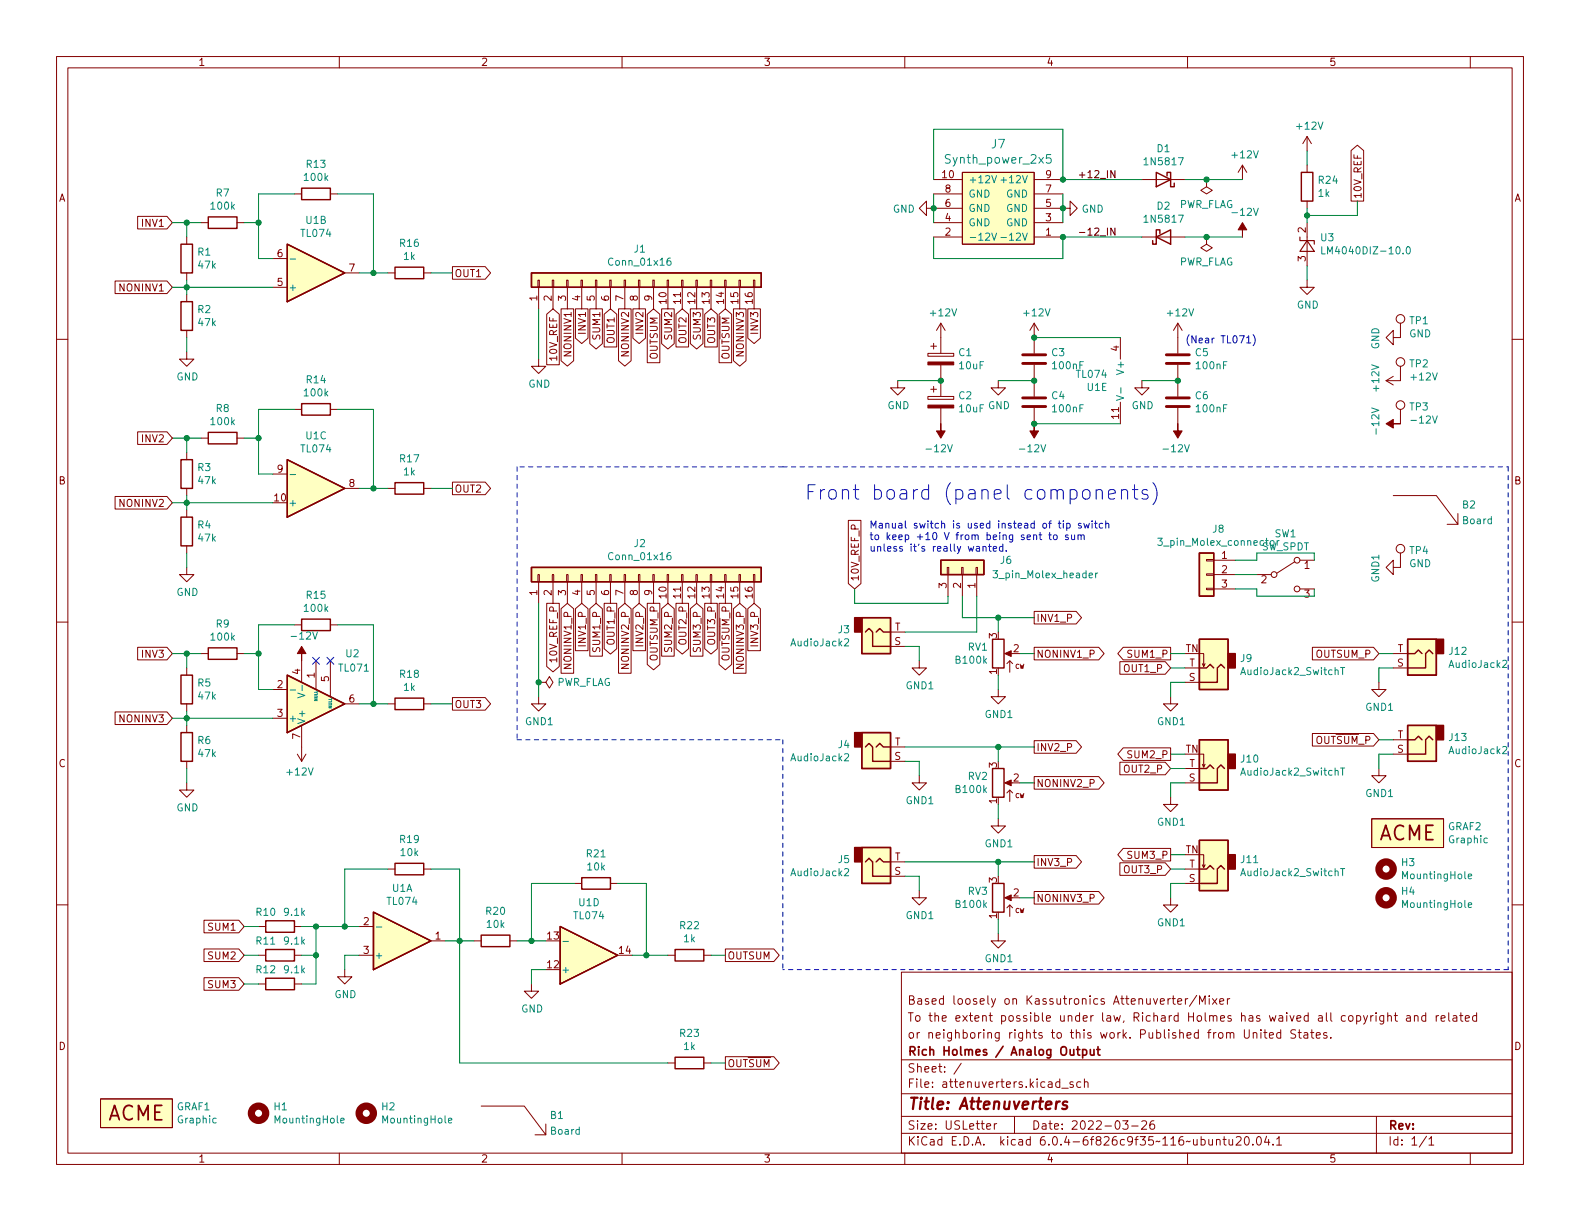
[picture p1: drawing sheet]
<svg xmlns="http://www.w3.org/2000/svg" width="279mm" height="216mm" viewBox="0 0 279 216" stroke-linecap="round" stroke-linejoin="round" font-family="sans-serif">
<g fill="none" stroke="#840000" stroke-width=".18">
<path d="M10 10h259.4v195.9h-259.4zM12 12h255.4v191.9h-255.4zM60 10v2M110 10v2M160 10v2M210 10v2M260 10v2M24.3 38.3h5.2l1 1.1-1 1.1h-5.2zM35.6 39.4h1.2M41.9 39.4h1.3M52.1 34.3h1.2M58.4 34.3h1.3"/>
<path d="M163.8 36.8v-1.2l-1.2 1.2 1.2 1.3v-1.3h6.4M165.1 39.4h5.1M165.1 31.8h5.1M165.1 34.3h5.1M170.2 30.5h12.7v12.7h-12.7zM182.9 36.8h6.3v1.3l1.3-1.3-1.3-1.2v1.2M182.9 39.4h5.1M182.9 31.8h5.1M182.9 34.3h5.1M201.9 31.8h7.6M213.4 31.8v1.2l-1.1 .7 1.1 .6 1-.6-1-.7M213.4 31.8h.1"/>
<path d="M219.7 29.2l-.8 1.3M219.7 29.2v2.6M219.7 29.2l.8 1.3M231.1 39.4v7.6M231.1 24.1l-.7 1.3M231.1 24.1v2.6M231.1 29.2v1.3M231.1 35.6v1.2M231.1 24.1l.8 1.3M238.9 26.6l1.1-.9 1.1 .9v9h-2.2zM10 60h2M20.3 49.7h9.2l1 1.1-1 1.1h-9.2z"/>
<path d="M33 41.9v1.3M33 48.3v1.2M33 52.1v1.2M33 58.4v1.3M48.3 50.8h2.5M48.3 45.7h2.5M61 48.3h2.5M68.6 48.3h1.2M74.9 48.3h1.3M80 47.1h5.8l1 1.2-1 1.1h-5.8zM95.1 49.5h.3v1.3h-.3zM95.2 50.8v3.8"/>
<path d="M96.7 55.6l1.1-1 1.1 1v8.9h-2.2zM97.7 49.5h.2v1.3h-.2zM97.8 50.8v3.8M99.2 54.6h2.2v9.2l-1.1 .9-1.1-.9zM100.2 49.5h.3v1.3h-.3zM100.3 50.8v3.8M101.8 54.6h2.2v5.2l-1.1 .9-1.1-.9zM102.7 49.5h.3v1.3h-.3zM102.9 50.8v3.8M104.3 54.6h2.2v6.2l-1.1 .9-1.1-.9zM105.3 49.5h.2v1.3h-.2zM105.4 50.8v3.8"/>
<path d="M106.8 55.6l1.1-1 1.2 1v5.8h-2.3zM107.8 49.5h.3v1.3h-.3zM107.9 50.8v3.8M109.4 54.6h2.2v9.2l-1.1 .9-1.1-.9zM110.4 49.5h.2v1.3h-.2zM110.5 50.8v3.8M111.9 54.6h2.2v5.2l-1.1 .9-1.1-.9zM112.9 49.5h.3v1.3h-.3zM113 50.8v3.8M114.5 55.6l1.1-1 1.1 1v8.5h-2.2zM115.4 49.5h.3v1.3h-.3zM115.6 50.8v3.8"/>
<path d="M117 54.6h2.2v6.2l-1.1 .9-1.1-.9zM118 49.5h.2v1.3h-.2zM118.1 50.8v3.8M119.5 55.6l1.1-1 1.2 1v5.8h-2.3zM120.5 49.5h.3v1.3h-.3zM120.6 50.8v3.8M122.1 54.6h2.2v6.2l-1.1 .9-1.1-.9zM123.1 49.5h.2v1.3h-.2zM123.2 50.8v3.8M124.6 55.6l1.1-1 1.1 1v5.8h-2.2zM125.6 49.5h.3v1.3h-.3zM125.7 50.8v3.8"/>
<path d="M127.2 55.6l1.1-1 1.1 1v8.5h-2.2zM128.1 49.5h.3v1.3h-.3zM128.3 50.8v3.8M129.7 54.6h2.2v9.2l-1.1 .9-1.1-.9zM130.7 49.5h.2v1.3h-.2zM130.8 50.8v3.8M132.2 54.6h2.3v5.2l-1.2 .9-1.1-.9zM133.2 49.5h.3v1.3h-.3zM133.3 50.8v3.8M165.1 41.9h5.1M166.4 57.2v5.3M166.4 57.2l-.8 1.2"/>
<path d="M166.4 57.2l.7 1.2M182.9 57.2v5.3M182.9 57.2l-.8 1.2M182.9 57.2l.7 1.2M182.9 41.9h5.1M198.1 59.7v3.8M201.9 41.9h7.6M208.3 57.2v5.3M208.3 57.2l-.8 1.2M208.3 57.2l.7 1.2M213.4 41.9v1.3l-1.1 .6 1.1 .7 1-.7-1-.6M213.4 41.9h.1"/>
<path d="M231.1 49.5v1.3h1.3l-1.3 1.3-1.2-1.3h1.2M247.6 57.2v2.5h-1.2v1.3l-1.3-1.3 1.3-1.3v1.3M267.4 60h2M24.3 76.4h5.2l1 1.1-1 1.1h-5.2zM33 62.2v1.3h1.3l-1.3 1.3-1.3-1.3h1.3M35.6 77.5h1.2M41.9 77.5h1.3M52.1 72.4h1.2M58.4 72.4h1.3M95.2 63.5v1.3h1.3l-1.3 1.2-1.2-1.2h1.2M158.7 67.3v1.3h1.3l-1.3 1.3-1.2-1.3h1.2M164.1 70.1h4.6v.5h-4.6z"/>
<path d="M164.1 62.5h4.6v.5h-4.6zM164.6 68.8h1M164.6 61.2h1M165.1 60.7v1M165.1 68.3v1M166.4 64.5v5.6M166.4 72.1v2.8M176.5 67.3v1.3h1.3l-1.3 1.3-1.2-1.3h1.2M182.9 64.5v5.6M182.9 72.1v2.8M198.1 71.1v3.8M201.9 67.3v1.3h1.3l-1.3 1.3-1.2-1.3h1.2"/>
<path d="M208.3 64.5v5.6M208.3 72.1v2.8M245.1 67.3l1.3 .8M246.4 66.5l-1.3 .8M247.6 64.8v2.5h-2.5M247.6 72.4v2.5M20.3 87.8h9.2l1 1.1-1 1.1h-9.2zM33 80v1.3M33 86.4v1.2M33 90.2v1.2M33 96.5v1.3M48.3 83.8h2.5"/>
<path d="M61 86.4h2.5M68.6 86.4h1.2M74.9 86.4h1.3M80 85.2h5.8l1 1.2-1 1.1h-5.8zM150 92h2.2v11.2l-1.1 .9-1.1-.9zM213.4 98.9h1.2v.3h-1.2zM214.6 99.1h3.8M229 99.3l-3.2 2M229.9 99.1h2.5M246.4 87.6h7.6l3.8 5.1v-1.9M247.6 97.8v2.5h-1.2v1.3l-1.3-1.3 1.3-1.2v1.2M255.9 92.7h1.9"/>
<path d="M10 110h2M24.3 114.5h5.2l1 1.1-1 1.1h-5.2zM33 100.3v1.3h1.3l-1.3 1.3-1.3-1.3h1.3M33 118.1v1.3M35.6 115.6h1.2M41.9 115.6h1.3M52.1 110.5h1.2M53.3 116.8v3.9M55.9 116.8v5.1M58.4 110.5h1.3M58.4 116.8v6.4M95.1 101.6h.3v1.3h-.3z"/>
<path d="M95.2 102.9v3.8M96.7 106.7h2.2v11.2l-1.1 .9-1.1-.9zM97.7 101.6h.2v1.3h-.2zM97.8 102.9v3.8M99.2 107.6l1.1-.9 1.1 .9v11.4h-2.2zM100.2 101.6h.3v1.3h-.3zM100.3 102.9v3.8M101.8 107.6l1.1-.9 1.1 .9v7.5h-2.2zM102.7 101.6h.3v1.3h-.3zM102.9 102.9v3.8M104.3 107.6l1.1-.9 1.1 .9v8.4h-2.2zM105.3 101.6h.2v1.3h-.2z"/>
<path d="M105.4 102.9v3.8M106.8 106.7h2.3v8l-1.2 1-1.1-1zM107.8 101.6h.3v1.3h-.3zM107.9 102.9v3.8M109.4 107.6l1.1-.9 1.1 .9v11.4h-2.2zM110.4 101.6h.2v1.3h-.2zM110.5 102.9v3.8M111.9 107.6l1.1-.9 1.1 .9v7.5h-2.2zM112.9 101.6h.3v1.3h-.3zM113 102.9v3.8M114.5 106.7h2.2v10.8l-1.1 .9-1.1-.9zM115.4 101.6h.3v1.3h-.3z"/>
<path d="M115.6 102.9v3.8M117 107.6l1.1-.9 1.1 .9v8.4h-2.2zM118 101.6h.2v1.3h-.2zM118.1 102.9v3.8M119.5 106.7h2.3v8l-1.2 1-1.1-1zM120.5 101.6h.3v1.3h-.3zM120.6 102.9v3.8M122.1 107.6l1.1-.9 1.1 .9v8.4h-2.2zM123.1 101.6h.2v1.3h-.2zM123.2 102.9v3.8M124.6 106.7h2.2v8l-1.1 1-1.1-1zM125.6 101.6h.3v1.3h-.3z"/>
<path d="M125.7 102.9v3.8M127.2 106.7h2.2v10.8l-1.1 .9-1.1-.9zM128.1 101.6h.3v1.3h-.3zM128.3 102.9v3.8M129.7 107.6l1.1-.9 1.1 .9v11.4h-2.2zM130.7 101.6h.2v1.3h-.2zM130.8 102.9v3.8M132.2 107.6l1.1-.9 1.2 .9v7.5h-2.3zM133.2 101.6h.3v1.3h-.3zM133.3 102.9v3.8M157.5 114.3h2.5M157.5 111.8h2.5"/>
<path d="M162.6 116.8v1.3h1.2l-1.2 1.3-1.3-1.3h1.3M167.5 100.3h.3v1.3h-.3zM167.6 101.6v3.8M170.1 100.3h.2v1.3h-.2zM170.2 101.6v3.8M172.6 100.3h.2v1.3h-.2zM172.7 101.6v3.8M178.1 117.3l.5-.5 .5 .5M178.1 115.6h1M178.6 116.8v2.1M182.9 108.1h7.4l1 1.1-1 1.1h-7.4zM182.9 114.5h11.4l.9 1.1-.9 1.1h-11.4z"/>
<path d="M198 117h8.1l.9 1.1-.9 1.1h-8.1zM198.6 114.5h8.4v2.2h-8.4l-.9-1.1zM209.5 118.1h2.6M212.1 115.6h.8v2.3l.2-.6M212.6 117.3l.3 .6M213.4 104h1.2v.3h-1.2zM213.4 101.5h1.2v.2h-1.2zM214.6 101.6h3.8M214.6 104.1h3.8M222.2 101.6h2.6M229.9 104.1h2.5M232.1 114.5h10.8l.9 1.1-.9 1.1h-10.8z"/>
<path d="M246.4 115.6h2.5M246.4 118.1h2.5M267.4 110h2M20.3 125.9h9.2l1 1.1-1 1.1h-9.2zM33 138.4v1.3h1.3l-1.3 1.3-1.3-1.3h1.3M33 124.5v1.2M33 128.3v1.2M33 134.6v1.3M48.3 121.9h2.5M48.3 127h2.5M52.6 133.4l.7 1.2M53.3 128.3v6.3"/>
<path d="M54.1 133.4l-.8 1.2M61 124.5h2.5M68.6 124.5h1.2M74.9 124.5h1.3M80 123.3h5.8l1 1.2-1 1.1h-5.8zM95.2 123.2v1.3h1.3l-1.3 1.2-1.2-1.2h1.2M95.2 120.7h1.3l.7-1.1 .6 1.1-.6 1-.7-1M95.2 120.7h.1M157.5 134.6h2.5M157.5 132.1h2.5M162.6 137.2v1.2h1.2l-1.2 1.3-1.3-1.3h1.3M176.5 121.9v1.3h1.3l-1.3 1.3-1.2-1.3h1.2"/>
<path d="M178.1 138.4h1M178.6 139.7v2M182.9 137.3h11.4l.9 1.1-.9 1.1h-11.4zM182.9 131h7.4l1 1.1-1 1.1h-7.4zM198 134.8h8.1l.9 1.1-.9 1.1h-8.1zM198.6 132.2h8.4v2.3h-8.4l-.9-1.1zM207 123.2v1.3h1.3l-1.3 1.2-1.3-1.2h1.3M209.5 120.7h2.6M209.5 138.4h2.6M209.5 135.9h2.6M212.1 133.4h.8v2.2l.2-.5M212.6 135.1l.3 .5"/>
<path d="M232.1 129.7h10.8l.9 1.1-.9 1.1h-10.8zM243.8 120.7v1.2h1.3l-1.3 1.3-1.2-1.3h1.2M243.8 135.9v1.3h1.3l-1.3 1.2-1.2-1.2h1.2M246.4 133.4h2.5M246.4 130.8h2.5M10 160h2M68.6 153.7h1.2M74.9 153.7h1.3M101.6 156.2h1.3M107.9 156.2h1.3M157.5 154.9h2.5M157.5 152.4h2.5"/>
<path d="M162.6 157.5v1.3h1.2l-1.2 1.2-1.3-1.2h1.3M176.5 144.8v1.3h1.3l-1.3 1.2-1.2-1.2h1.2M178.1 140.2l.5-.5 .5 .5M178.1 158.8h1M182.9 151.3h7.4l1 1.1-1 1.1h-7.4zM182.9 157.6h11.4l.9 1.2-.9 1.1h-11.4zM198 152.6h8.1l.9 1.1-.9 1.1h-8.1zM198.6 150h8.4v2.2h-8.4l-.9-1.1zM207 158.8v1.2h1.3l-1.3 1.3-1.3-1.3h1.3M207 141v1.2h1.3l-1.3 1.3-1.3-1.3h1.3M209.5 156.2h2.6M209.5 153.7h2.6"/>
<path d="M212.1 151.1h.8v2.3l.2-.5M212.6 152.9l.3 .5M242.6 144.8h12.7v5.1h-12.7zM267.4 160h2M36.1 172.9h6.1l1 1.1-1 1.1h-6.1zM36.1 167.8h6.1l1 1.1-1 1.1h-6.1zM36.1 162.7h6.1l1 1.1-1 1.1h-6.1zM45.7 163.8h1.3M45.7 168.9h1.3M45.7 174h1.3M52.1 163.8h1.2M52.1 168.9h1.2"/>
<path d="M52.1 174h1.2M61 171.5v1.2h1.2l-1.2 1.3-1.3-1.3h1.3M63.5 163.8h2.5M63.5 168.9h2.5M76.2 166.4h2.5M83.8 166.4h1.3M90.2 166.4h1.2M94 174v1.3h1.2l-1.2 1.2-1.3-1.2h1.3M118.1 168.9h1.3M124.5 168.9h1.2M128.3 167.8h8.5l1 1.1-1 1.1h-8.5zM159.4 171.9h108v32h-108z"/>
<path d="M176.5 165.1v1.3h1.3l-1.3 1.2-1.2-1.2h1.2M178.1 160.5l.5-.5 .5 .5M178.6 160v2.1M207.3 176.6h.5M207.5 176.1v1.3l.3 .2M208.3 177.1l.7-.2-.1-.3h-.4l-.2 .2v.7h.6M209.6 176.6v1M210 176.6h-.2l-.2 .3M211.6 176l-1.3 1.9M212.1 177.6v-1.5l.5 1.1 .5-1.1v1.5M213.8 176.1v.1M213.8 176.6v1"/>
<path d="M214.4 176.6l.8 1M215.2 176.6l-.8 1M215.7 177.1l.7-.2-.1-.3h-.4l-.2 .2 .1 .7h.5M217 176.6v1M217.5 176.6h-.3l-.2 .3M241.1 179.6l.4 1M241.8 179.6l-.5 1.3-.2 .2M242.4 179.6v1M242.8 179.6h-.3l-.1 .3M243.3 179.1v.1M243.3 179.6v1M244.7 179.6v1.2l-.3 .3-.4-.1"/>
<path d="M244.7 179.6h-.4l-.3 .3v.4l.1 .2h.6M245.4 179.7l.2-.1h.4v1M245.4 179.1v1.5M246.5 179.6h.6M246.8 179.1v1.3l.3 .2M248.8 179.6h.5l.1 1M249.4 179.9l-.5 .1a.29 .29 0 0 0-.2 .3 .29 .29 0 0 0 .2 .3l.5-.1M250.1 179.7l.2-.1h.4l.1 1M250.1 179.6v1M252.1 179.6h-.4l-.3 .3v.4l.1 .2h.6M252.1 179.1v1.5M254 179.6v1"/>
<path d="M254.4 179.6h-.3l-.1 .3M256.2 179.1v1.3l.2 .2M257 179.6h.5l.1 1M257.6 179.9l-.5 .1a.29 .29 0 0 0-.2 .3 .29 .29 0 0 0 .2 .3l.5-.1M258.1 179.6h.6M258.3 179.1v1.3l.4 .2M261.1 179.6h-.4l-.3 .3v.4l.1 .2h.6M261.1 179.1v1.5M17.8 194.3h12.7v5.1h-12.7zM85.1 195.6h7.6l3.8 5.1v-1.9M118.1 188h1.3M124.5 188h1.2"/>
<path d="M128.3 186.8h8.5l1 1.2-1 1.1h-8.5zM159.4 197.4h108M159.4 193.4h108M159.4 187.4h108M170 188l-1.3 1.9M174.5 199.2l.7-.2-.1-.3h-.4l-.2 .2v.7h.6M175.8 198.7v1M176.3 198.7h-.3l-.2 .3M179.4 197.4v3M187.8 192.4h1.1M189.8 191.4l-.4-.1-.2 .2 .1 .2 .5 .2v.3h-.6M191.1 191.4l-.4-.1-.3 .3v.4l.1 .2h.6"/>
<path d="M191.8 191.4l.2-.1 .3 .1 .1 .9M191.8 190.8v1.5M198.5 198.2h1l-.5 .5 .4 .2v.6l-.2 .2h-.4l-.3-.2M200.1 199.1h1.2M201.9 198.3l.6-.1 .2 .1 .1 .3-1 1.1h1M204 198.2a.59 .59 0 0 0-.7 .6v.6l.2 .2 .4 .1 .2-.2 .1-.5-.2-.2-.4-.1-.3 .3M220 182.1v1.2l.3 .3 .5-.1 .1-.2v-1.2M221.6 182.7l.2-.1h.4l.1 1M221.6 182.6v1M223 182.1v.1M223 182.6v1M223.5 182.6h.5"/>
<path d="M223.7 182.1v1.3l.3 .2M224.5 183.1l.7-.2-.1-.3h-.4l-.2 .2v.7h.6M226.5 182.6h-.5l-.2 .3v.4l.1 .2h.6M226.5 182.1v1.5M229.1 182.2l-.6-.1-.2 .3 .1 .3 .6 .3v.4l-.2 .2-.5-.1M229.5 182.6h.6M229.8 182.1v1.3l.3 .2M230.6 182.6h.6l.1 1M231.3 182.9l-.5 .1a.29 .29 0 0 0-.3 .3 .29 .29 0 0 0 .3 .3l.5-.1M231.8 182.6h.5M232 182.1v1.3l.3 .2M232.8 183.1l.7-.2-.1-.3h-.4l-.2 .2v.7h.6"/>
<path d="M234.6 182.6h-.3l-.3 .2 .1 .2 .5 .2v.3h-.6M235.3 183.4v.2M243.4 197.4v6.5M254.8 180.1l.7-.2v-.3h-.5l-.2 .2 .1 .7h.6M259.1 180.1l.7-.2v-.3h-.5l-.2 .2 .1 .7h.6M60 203.9v2M94.6 200.7h1.9M110 203.9v2M159.4 200.4h108M160 203.9v2M210 203.9v2M215.1 201.6l.2-.1h.4l.1 1"/>
<path d="M215.1 201.5v1M216.3 201.5h.5M216.5 201v1.3l.3 .2M217.3 201.5l.1 .9 .4 .1 .2-.2M218 201.5v1M218.6 201.1l.6-.1 .2 .1 .1 .3-1 1.1h1M220.2 201.1l.2-.1a.81 .81 0 0 1 .6 .6 .81 .81 0 0 1-.3 .8l-.2 .1a.81 .81 0 0 1-.3-1.4zM221.5 202.3v.2M222.4 201h.1a.81 .81 0 0 1 .6 .6 .81 .81 0 0 1-.3 .8l-.1 .1a.81 .81 0 0 1-.6-.6 .81 .81 0 0 1 .3-.9zM224 200.9l-.4 1.1h.9M224.3 201.5v1M225.1 202.3v.2"/>
<path d="M225.8 201.4l.4-.4v1.5M225.8 202.5h.8M252.3 200.9l-1.3 1.9M252.7 201.4l.4-.4v1.5M252.7 202.5h.8M260 203.9v2"/>
<circle cx="247.6" cy="56.4" r=".76"/>
<circle cx="247.6" cy="64" r=".76"/>
<circle cx="247.6" cy="71.6" r=".76"/>
<circle cx="229.4" cy="99.1" r=".51"/>
<circle cx="247.6" cy="97" r=".76"/>
<circle cx="225.3" cy="101.6" r=".51"/>
<circle cx="229.4" cy="104.1" r=".51"/>
</g>
<path d="M187.4 194.8l-.4 .1-.2 .3M188.7 194.9a.49 .49 0 0 0-.8 .3l.1 .1 .5 .1 .2 .3-.1 .3-.2 .1-.6-.1" fill="none" stroke="#840000" stroke-width=".4"/>
<path d="M190.4 185.6h.6M190.6 185.1v1.3l.4 .2M191.5 185.7l.4-.1 .3 .3v.4l-.2 .2h-.5M191.5 185.6v1.5M192.8 185.6l.1 .9 .3 .1 .3-.2M193.5 185.6v1M194 185.6h.5M194.2 185.1v1.3l.3 .2" fill="none" stroke="#840000" stroke-width=".3"/>
<g fill="#ffffc2" stroke="#ffffc2" stroke-width=".18">
<path d="M66 161.3l10.2 5.1-10.2 5.1z"/>
<path d="M17.8 194.3h12.7v5.1h-12.7z"/>
<path d="M248.9 128.3h5.1v6.3h-5.1z"/>
<path d="M166.4 99.1h7.6v2.5h-7.6z"/>
<path d="M212.1 148.6h5.1v8.9h-5.1z"/>
<path d="M50.8 43.2l10.2 5.1-10.2 5z"/>
<path d="M212.1 113h5.1v8.9h-5.1z"/>
<path d="M242.6 144.8h12.7v5.1h-12.7z"/>
<path d="M212.1 130.8h5.1v8.9h-5.1z"/>
<path d="M248.9 113h5.1v6.4h-5.1z"/>
<path d="M152.4 109.2h5.1v6.4h-5.1z"/>
<path d="M152.4 129.5h5.1v6.4h-5.1z"/>
<path d="M50.8 119.4l10.2 5.1-10.2 5z"/>
<path d="M212.1 97.8h2.5v7.6h-2.5z"/>
<path d="M94 100.3h40.6v2.6h-40.6z"/>
<path d="M50.8 81.3l10.2 5.1-10.2 5z"/>
<path d="M94 48.3h40.6v2.5h-40.6z"/>
<path d="M170.2 30.5h12.7v12.7h-12.7z"/>
<path d="M99.1 163.8l10.1 5.1-10.1 5.1z"/>
<path d="M152.4 149.9h5.1v6.3h-5.1z"/>
</g>
<g fill="none" stroke="#840000" stroke-width=".25">
<path d="M36.8 38.4h5.1v2h-5.1zM53.3 33.3h5.1v2h-5.1zM204.5 30.5l2.5 1.3-2.5 1.2zM206.4 31.1v-.6h.6v2.5h.6v-.6M230.1 30.5h2.1v5.1h-2.1zM32 43.2h2v5.1h-2zM32 53.3h2v5.1h-2zM50.8 43.2l10.2 5.1-10.2 5zM69.8 47.2h5.1v2.1h-5.1zM94 48.3h40.6v2.5h-40.6zM204.5 41.9l2.5-1.3v2.6zM205.1 41.3v-.7h-.6v2.6h-.7v-.7"/>
<path d="M36.8 76.5h5.1v2h-5.1zM53.3 71.4h5.1v2h-5.1zM32 91.4h2v5.1h-2zM32 81.3h2v5.1h-2zM50.8 81.3l10.2 5.1-10.2 5zM69.8 85.3h5.1v2.1h-5.1zM166.4 99.1h7.6v2.5h-7.6zM212.1 97.8h2.5v7.6h-2.5zM32 119.4h2v5.1h-2zM36.8 114.6h5.1v2h-5.1zM50.8 119.4l10.2 5.1-10.2 5zM53.3 109.5h5.1v2h-5.1z"/>
<path d="M94 100.3h40.6v2.6h-40.6zM152.4 109.2h5.1v6.4h-5.1zM153 111.8l.7-.7 .6 .7v2.5h3.2M154.9 111.8l.7-.7 .6 .7h1.3M175.5 113h2v5.1h-2zM212.1 113h5.1v8.9h-5.1zM212.1 118.1h1.3l.6-.6 .6 .6M216.5 118.1l-.6-.6-.6 .6v2.6h-3.2M248.9 113h5.1v6.4h-5.1zM248.9 115.6h1.3l.6-.7 .7 .7M253.4 115.6l-.7-.7-.6 .7v2.5h-3.2M32 129.5h2v5.1h-2z"/>
<path d="M69.8 123.4h5.1v2.1h-5.1zM152.4 129.5h5.1v6.4h-5.1zM153 132.1l.7-.7 .6 .7v2.5h3.2M154.9 132.1l.7-.7 .6 .7h1.3M175.5 135.9h2v5.1h-2zM212.1 130.8h5.1v8.9h-5.1zM212.1 135.9h1.3l.6-.6 .6 .6M216.5 135.9l-.6-.6-.6 .6v2.5h-3.2M248.9 128.3h5.1v6.3h-5.1zM248.9 130.8h1.3l.6-.6 .7 .6M253.4 130.8l-.7-.6-.6 .6v2.6h-3.2M69.8 152.7h5.1v2h-5.1z"/>
<path d="M102.9 155.2h5v2h-5zM152.4 149.9h5.1v6.3h-5.1zM153 152.4l.7-.6 .6 .6v2.5h3.2M154.9 152.4l.7-.6 .6 .6h1.3M175.5 156.2h2v5.1h-2zM212.1 148.6h5.1v8.9h-5.1zM212.1 153.7h1.3l.6-.7 .6 .7M216.5 153.7l-.6-.7-.6 .7v2.5h-3.2M47 167.9h5.1v2h-5.1zM47 162.8h5.1v2h-5.1zM47 173h5.1v2h-5.1zM66 161.3l10.2 5.1-10.2 5.1z"/>
<path d="M85.1 165.4h5.1v2h-5.1zM99.1 163.8l10.1 5.1-10.1 5.1zM119.4 167.9h5.1v2h-5.1zM119.4 186.9h5.1v2.1h-5.1z"/>
</g>
<g fill="none" stroke="#008484" stroke-width=".18">
<path d="M175.4 31.1l.4 1.2 .4-1.2M177 31.8h1M185.8 27.3h-.7l-.1 .8 .2-.2 .5 .1 .2 .2-.1 .5-.2 .2-.6-.2M51.3 45.8h1M118.5 45.6l-.3 .1a.85 .85 0 0 0 0 1.2l.4-.1 .1-.4-.3-.3h-.2l-.3 .3M175.4 41.2l.4 1.3 .4-1.3M177 42h1M233.7 43.6v1.3h.6M248.8 43.7l.2-.1a.68 .68 0 0 1 .4 .7 .68 .68 0 0 1-.4 .6l-.2-.1-.1-.4zM197.4 69.9l1.3 .5-1.3 .4M198.2 68.6v.9M51.3 83.9h1"/>
<path d="M118.5 97.7l-.3 .1a.85 .85 0 0 0 0 1.2l.4-.1 .1-.5-.3-.2h-.2l-.3 .2M204.7 95.2h.8l-.4 .4 .4 .2v.5l-.2 .1-.6-.1M149.3 113.1l.5-.2 .3 .4-.8 .9h.8M193.7 101.3v.9M194.1 101.3l-.4 .3M237.1 118h.7M237.4 118v1.3M265.7 116.9l.5-.1 .3 .3-.8 .9h.8M51.3 122h1M52.6 122.5l1.3 .5-1.3 .4M53.4 121.2v.9M149.3 133.4l.5-.1 .3 .3-.8 .9h.8"/>
<path d="M237.1 135.8h.7M237.4 135.8v1.3M265.7 132.1l.5-.1 .3 .4-.8 .9h.8M149.3 153.7l.5-.1 .3 .3-.8 1h.8M237.1 153.6h.7M237.4 153.6v1.3M259.6 155l.6-.2v-.2l-.4-.1-.2 .2 .1 .6h.5M66.5 163.9h1M99.6 166.5h.9M259.6 160l.6-.1v-.2l-.4-.1-.2 .2 .1 .6h.5M60.3 198.1l.6-.1-.1-.2-.4-.1-.1 .2v.6h.5M79.3 198.1l.6-.1-.1-.2-.3-.1-.2 .2 .1 .6h.4"/>
</g>
<g fill="#840000" stroke="#840000" stroke-width=".18">
<path d="M164.1 71.6h4.6v.5h-4.6z"/>
<path d="M166.4 74.9v1.3h.7l-.7 1.3-.8-1.3h.8z"/>
<path d="M177.7 115.6l1.1-.5v1z"/>
<path d="M182.9 74.9v1.3h.7l-.7 1.3-.8-1.3h.8z"/>
<path d="M208.3 74.9v1.3h.7l-.7 1.3-.8-1.3h.8z"/>
<path d="M219.7 39.4l.8 1.2h-.8v1.3v-1.3h-.8z"/>
<path d="M245.1 74.9l1.3-.7v.7h1.2h-1.2v.8z"/>
<path d="M53.3 114.3l.8 1.3h-.8v1.2v-1.2h-.7z"/>
<path d="M177.7 138.4l1.1-.5v1z"/>
<path d="M177.7 158.8l1.1-.6v1.1z"/>
<path d="M164.1 64h4.6v.5h-4.6z"/>
</g>
<g fill="#840000" stroke="#840000" stroke-width=".25">
<path d="M254 128.3h1.3v2.5h-1.3z"/>
<path d="M217.2 151.1h1.2v2.6h-1.2z"/>
<path d="M217.2 115.6h1.2v2.5h-1.2z"/>
<path d="M217.2 133.4h1.2v2.5h-1.2z"/>
<path d="M254 113h1.3v2.6h-1.3z"/>
<path d="M151.1 109.2h1.3v2.6h-1.3z"/>
<path d="M151.1 129.5h1.3v2.6h-1.3z"/>
<path d="M151.1 149.9h1.3v2.5h-1.3z"/>
</g>
<g fill="none" stroke="#840000" stroke-width="1.3">
<circle cx="245.1" cy="158.7" r="1.27"/>
<circle cx="245.1" cy="153.7" r="1.27"/>
<circle cx="45.7" cy="196.8" r="1.27"/>
<circle cx="64.8" cy="196.8" r="1.27"/>
</g>
<path d="M180.8 71.9h4.1M180.8 70.4h4.1M180.8 64.3h4.1M180.8 62.7h4.1M206.2 71.9h4.1M206.2 70.4h4.1M206.2 64.3h4.1M206.2 62.7h4.1" fill="none" stroke="#840000" stroke-width=".51"/>
<path d="M229.9 41.9v.6h2.5v.7M231.1 42.5l1.3 2h-2.5z" fill="none" stroke="#840000" stroke-width=".2"/>
<path d="M197.2 30.2v1.2l-.8-1.2v1.2M197.2 40.3v1.3l-.8-1.3v1.3" fill="none" stroke="#000" stroke-width=".18"/>
<g fill="none" stroke="#0000c2" stroke-width=".18">
<path d="M220.5 59.7l.3-.3v1.2M221.6 59.2a1.46 1.46 0 0 1 0 1.9M220.5 60.6h.7M173.8 96.7l.2-.1 .3 .1 .1 .8M173.8 96.6v.9M174.8 96.6h.5M175 96.2v1.1l.3 .2M175.6 97l.6-.1v-.2l-.4-.1-.2 .2 .1 .6h.5M177.3 96.7l-.3-.1-.3 .3 .1 .5h.5M177.3 96.2v1.3M177.9 97.3v.2M183.7 94.6h.5"/>
<path d="M183.9 94.2v1l.3 .2M185.4 94.6h.5M185.6 94.2v1l.3 .2M186.4 94.6h.3l.2 .2v.4l-.2 .2h-.3l-.1-.2zM187.1 92.5h.5M187.3 92.1v1.1l.3 .2M188 92.1v.1M188 92.5v.9M188.6 92.6l.4-.1 .2 .3-.1 .5h-.5M188.6 92.5v1.3M188.9 94.6h-.3l-.2 .2 .1 .1 .4 .2v.3h-.5M189.5 94.6v.8h.4l.1-.1"/>
<path d="M190 94.6v.8M190.6 94.7l.2-.1h.3l.1 .8M190.6 94.6v.8M191.2 92.6l-.3-.1-.2 .2 .1 .2 .4 .1v.3h-.5M191.2 94.8l.2-.2h.3v.8M191.7 92.5l.2 .9 .2-.6 .3 .6 .2-.9M193.1 92.1v.1M193.1 92.5v.9M193.5 92.5h.5M193.7 92.1v1.1l.3 .2M193.8 86.8a.63 .63 0 0 1 1.1 .1v1.4M193.8 86.6v1.7"/>
<path d="M195 92.6l-.4-.1-.2 .3 .1 .5h.5M195.5 92.7l.2-.2 .3 .1 .1 .8M195.5 92.1v1.3M196 87.4l1.2-.2-.1-.5-.7-.1-.4 .3v1l.1 .2 .3 .2 .7-.2M198.3 86.8a.63 .63 0 0 1 1.1 .1v1.4M198.3 86.6v1.7M200.3 86.6h.9M200.6 85.7v2.2l.1 .2 .5 .2M202.9 86.7l-.6-.1-.4 .3 .2 .4 .8 .2 .1 .3-.1 .3-.2 .2-.8-.2M203.9 85.4a2.91 2.91 0 0 1 0 3.8"/>
</g>
<path d="M91.4 82.6v48.2M138.4 82.6h-47M138.4 82.6h128.3M266.7 82.6v88.9M91.4 130.8h47M138.4 130.8v40.7M266.7 171.5h-128.3" fill="none" stroke="#0000c2" stroke-width=".18" stroke-dasharray=".8 .8"/>
<g fill="none" stroke="#008400" stroke-width=".18">
<path d="M30.5 39.4h5.1M33 39.4v2.5M43.2 39.4h2.5M52.1 34.3h-6.4v11.4h2.6M59.7 34.3h6.3v14M165.1 31.8v-8.9h22.9v8.9h13.9M165.1 34.3v5.1M188 34.3v5.1M209.5 31.8h10.2M231.1 26.7v2.5M231.1 36.8v2.6M240 35.6v2.5h-8.9"/>
<path d="M30.5 50.8h17.8M33 49.5v2.6M33 59.7v2.5M63.5 48.3h5.1M76.2 48.3h3.8M95.2 54.6v8.9M165.1 41.9v3.8h22.9v-3.8h13.9M182.9 59.7h15.2M209.5 41.9h10.2M231.1 47v2.5M30.5 77.5h5.1M33 77.5v2.5"/>
<path d="M43.2 77.5h2.5M52.1 72.4h-6.4v11.4h2.6M59.7 72.4h6.3v14M158.7 67.3h7.7M176.5 67.3h6.4M182.9 74.9h15.2M201.9 67.3h6.4M30.5 88.9h17.8M33 87.6v2.6M33 97.8v2.5M63.5 86.4h5.1M76.2 86.4h3.8"/>
<path d="M218.4 99.1h3.8v-1.3h10.2v1.3M30.5 115.6h5.1M33 115.6v2.5M43.2 115.6h2.5M52.1 110.5h-6.4v11.4h2.6M59.7 110.5h6.3v14M95.2 106.7v16.5M151.1 104.1v2.6h16.5v-1.3M160 114.3h2.6v2.5M170.2 105.4v3.8h12.7M172.7 105.4v6.4h-12.7M176.5 109.2v2.6"/>
<path d="M176.5 119.4v2.5M180.3 115.6h2.6M207 118.1h2.5M207 115.6h2.5M218.4 101.6h3.8M218.4 104.1h3.8v1.3h10.2v-1.3M243.8 115.6h2.6M246.4 118.1h-2.6v2.6M30.5 127h17.8M33 125.7v2.6M33 135.9v2.5M63.5 124.5h5.1"/>
<path d="M76.2 124.5h3.8M160 132.1h22.9M160 134.6h2.6v2.6M176.5 132.1v2.5M180.3 138.4h2.6M207 133.4h2.5M207 135.9h2.5M209.5 120.7h-2.5v2.5M209.5 138.4h-2.5v2.6M243.8 130.8h2.6M246.4 133.4h-2.6v2.5M68.6 153.7h-7.6v10.1"/>
<path d="M76.2 153.7h5.1v34.3h36.8M101.6 156.2h-7.6v10.2M109.2 156.2h5.1v12.7M160 154.9h2.6v2.6M160 152.4h22.9M176.5 142.2v2.6M176.5 152.4v2.5M180.3 158.8h2.6M207 153.7h2.5M207 151.1h2.5M209.5 156.2h-2.5v2.6M43.2 168.9h2.5"/>
<path d="M43.2 174h2.5M43.2 163.8h2.5M53.3 168.9h2.6M53.3 163.8h10.2M55.9 163.8v10.2h-2.6M63.5 168.9h-2.5v2.6M78.7 166.4h5.1M91.4 166.4h5.1M96.5 171.5h-2.5v2.5M111.8 168.9h6.3M125.7 168.9h2.6M176.5 162.6v2.5"/>
<path d="M125.7 188h2.6"/>
</g>
<path d="M55.3 116.2l1.2 1.2M56.5 116.2l-1.2 1.2M57.8 116.2l1.2 1.2M59 116.2l-1.2 1.2" fill="none" stroke="#000084" stroke-width=".18"/>
<g fill="#008400" stroke="#008400" stroke-width=".18">
<circle cx="165.1" cy="36.8" r=".46"/>
<circle cx="188" cy="31.8" r=".46"/>
<circle cx="188" cy="36.8" r=".46"/>
<circle cx="182.9" cy="59.7" r=".46"/>
<circle cx="188" cy="41.9" r=".46"/>
<circle cx="176.5" cy="109.2" r=".46"/>
<circle cx="176.5" cy="152.4" r=".46"/>
<circle cx="176.5" cy="132.1" r=".46"/>
<circle cx="166.4" cy="67.3" r=".46"/>
<circle cx="182.9" cy="67.3" r=".46"/>
<circle cx="182.9" cy="74.9" r=".46"/>
<circle cx="213.4" cy="31.8" r=".46"/>
<circle cx="231.1" cy="38.1" r=".46"/>
<circle cx="208.3" cy="67.3" r=".46"/>
<circle cx="213.4" cy="41.9" r=".46"/>
<circle cx="33" cy="127" r=".46"/>
<circle cx="33" cy="88.9" r=".46"/>
<circle cx="33" cy="115.6" r=".46"/>
<circle cx="45.7" cy="115.6" r=".46"/>
<circle cx="66" cy="124.5" r=".46"/>
<circle cx="95.2" cy="120.7" r=".46"/>
<circle cx="61" cy="163.8" r=".46"/>
<circle cx="55.9" cy="168.9" r=".46"/>
<circle cx="55.9" cy="163.8" r=".46"/>
<circle cx="94" cy="166.4" r=".46"/>
<circle cx="81.3" cy="166.4" r=".46"/>
<circle cx="33" cy="39.4" r=".46"/>
<circle cx="66" cy="48.3" r=".46"/>
<circle cx="45.7" cy="39.4" r=".46"/>
<circle cx="33" cy="50.8" r=".46"/>
<circle cx="33" cy="77.5" r=".46"/>
<circle cx="45.7" cy="77.5" r=".46"/>
<circle cx="114.3" cy="168.9" r=".46"/>
<circle cx="66" cy="86.4" r=".46"/>
</g>
<text font-size="3.5" fill="#0000c2" x="142.2" y="88.4">Front board (panel components)</text>
<g font-size="3.5" fill="#840000">
<text x="243.7" y="148.6">ACME</text>
<text x="18.9" y="198.1">ACME</text>
</g>
<text font-size="2.8" fill="#840000" x="160.4" y="196.2">Title: Attenuverters</text>
<g font-size="2.1" fill="#008484">
<text x="167.5" y="28.9">Synth_power_2x5</text>
<text x="175.3" y="26.2">J7</text>
</g>
<g font-size="2.1" fill="#840000">
<text x="160.4" y="177.6">Based loosely on Kassutronics Attenuverter/Mixer</text>
<text x="160.4" y="183.6">or neighboring rights to this work. Published from United States.</text>
<text x="160.4" y="180.6">To the extent possible under law, Richard Holmes has waived all copyright and related</text>
<text x="160.4" y="189.7">Sheet: /</text>
<text x="160.4" y="186.7">Rich Holmes / Analog Output</text>
<text x="160.4" y="192.4">File: attenuverters.kicad_sch</text>
<text x="160.4" y="202.5">KiCad E.D.A. kicad 6.0.4-6f826c9f35~116~ubuntu20.04.1</text>
<text x="160.4" y="199.7">Size: USLetter</text>
<text x="182.4" y="199.7">Date: 2022-03-26</text>
<text x="245.4" y="199.7">Rev:</text>
<text x="245.4" y="202.5">Id: 1/1</text>
</g>
<g font-size="1.8" fill="#840000">
<text x="35" y="11.6">1</text>
<text x="85" y="11.6">2</text>
<text x="135" y="11.6">3</text>
<text x="185" y="11.6">4</text>
<text x="235" y="11.6">5</text>
<text x="10.3" y="35.6">A</text>
<text x="166.7" y="31.5">10</text>
<text x="167.1" y="34">8</text>
<text x="184.9" y="34">7</text>
<text x="184.9" y="31.5">9</text>
<text x="240.8" y="35.2" transform="rotate(-90 240.8 35.2)">10V_REF</text>
<text x="267.7" y="35.6">A</text>
<text x="25.3" y="40.1">INV1</text>
<text x="167.1" y="41.7">2</text>
<text x="167.1" y="39.1">4</text>
<text x="167.1" y="36.6">6</text>
<text x="184.9" y="41.7">1</text>
<text x="184.9" y="39.1">3</text>
<text x="184.9" y="36.6">5</text>
<text x="230.9" y="41.1" transform="rotate(-90 230.9 41.1)">2</text>
<text x="49" y="45.5">6</text>
<text x="230.9" y="46.2" transform="rotate(-90 230.9 46.2)">3</text>
<text x="21.3" y="51.5">NONINV1</text>
<text x="49" y="50.5">5</text>
<text x="61.7" y="48">7</text>
<text x="80.3" y="49">OUT1</text>
<text x="95" y="53.2" transform="rotate(-90 95 53.2)">1</text>
<text x="97.5" y="53.2" transform="rotate(-90 97.5 53.2)">2</text>
<text x="100.1" y="53.2" transform="rotate(-90 100.1 53.2)">3</text>
<text x="102.6" y="53.2" transform="rotate(-90 102.6 53.2)">4</text>
<text x="105.2" y="53.2" transform="rotate(-90 105.2 53.2)">5</text>
<text x="107.7" y="53.2" transform="rotate(-90 107.7 53.2)">6</text>
<text x="110.2" y="53.2" transform="rotate(-90 110.2 53.2)">7</text>
<text x="112.8" y="53.2" transform="rotate(-90 112.8 53.2)">8</text>
<text x="115.3" y="53.2" transform="rotate(-90 115.3 53.2)">9</text>
<text x="117.9" y="53.7" transform="rotate(-90 117.9 53.7)">10</text>
<text x="120.4" y="53.7" transform="rotate(-90 120.4 53.7)">11</text>
<text x="122.9" y="53.7" transform="rotate(-90 122.9 53.7)">12</text>
<text x="125.5" y="53.7" transform="rotate(-90 125.5 53.7)">13</text>
<text x="128" y="53.7" transform="rotate(-90 128 53.7)">14</text>
<text x="130.6" y="53.7" transform="rotate(-90 130.6 53.7)">15</text>
<text x="133.1" y="53.7" transform="rotate(-90 133.1 53.7)">16</text>
<text x="103.6" y="58.9" transform="rotate(-90 103.6 58.9)">INV1</text>
<text x="106.1" y="59.8" transform="rotate(-90 106.1 59.8)">SUM1</text>
<text x="113.8" y="58.9" transform="rotate(-90 113.8 58.9)">INV2</text>
<text x="118.8" y="59.8" transform="rotate(-90 118.8 59.8)">SUM2</text>
<text x="123.9" y="59.8" transform="rotate(-90 123.9 59.8)">SUM3</text>
<text x="134.1" y="58.9" transform="rotate(-90 134.1 58.9)">INV3</text>
<text x="98.5" y="63.5" transform="rotate(-90 98.5 63.5)">10V_REF</text>
<text x="101.1" y="62.8" transform="rotate(-90 101.1 62.8)">NONINV1</text>
<text x="108.7" y="60.6" transform="rotate(-90 108.7 60.6)">OUT1</text>
<text x="111.2" y="62.8" transform="rotate(-90 111.2 62.8)">NONINV2</text>
<text x="116.3" y="63.5" transform="rotate(-90 116.3 63.5)">OUTSUM</text>
<text x="121.4" y="60.6" transform="rotate(-90 121.4 60.6)">OUT2</text>
<text x="126.5" y="60.6" transform="rotate(-90 126.5 60.6)">OUT3</text>
<text x="129" y="64.9" transform="rotate(-90 129 64.9)">OUT~{SUM}</text>
<text x="131.5" y="62.8" transform="rotate(-90 131.5 62.8)">NONINV3</text>
<text x="197.9" y="62.1" transform="rotate(-90 197.9 62.1)">4</text>
<text x="197.9" y="74" transform="rotate(-90 197.9 74)">11</text>
<text x="25.3" y="78.2">INV2</text>
<text x="49" y="83.6">9</text>
<text x="10.3" y="85.7">B</text>
<text x="21.3" y="89.6">NONINV2</text>
<text x="48.5" y="88.6">10</text>
<text x="61.7" y="86.1">8</text>
<text x="80.3" y="87.1">OUT2</text>
<text x="267.7" y="85.7">B</text>
<text x="216" y="98.8">1</text>
<text x="216" y="101.3">2</text>
<text x="230.6" y="100.6">1</text>
<text x="95" y="105.3" transform="rotate(-90 95 105.3)">1</text>
<text x="97.5" y="105.3" transform="rotate(-90 97.5 105.3)">2</text>
<text x="100.1" y="105.3" transform="rotate(-90 100.1 105.3)">3</text>
<text x="102.6" y="105.3" transform="rotate(-90 102.6 105.3)">4</text>
<text x="105.2" y="105.3" transform="rotate(-90 105.2 105.3)">5</text>
<text x="107.7" y="105.3" transform="rotate(-90 107.7 105.3)">6</text>
<text x="110.2" y="105.3" transform="rotate(-90 110.2 105.3)">7</text>
<text x="112.8" y="105.3" transform="rotate(-90 112.8 105.3)">8</text>
<text x="115.3" y="105.3" transform="rotate(-90 115.3 105.3)">9</text>
<text x="117.9" y="105.8" transform="rotate(-90 117.9 105.8)">10</text>
<text x="120.4" y="105.8" transform="rotate(-90 120.4 105.8)">11</text>
<text x="122.9" y="105.8" transform="rotate(-90 122.9 105.8)">12</text>
<text x="125.5" y="105.8" transform="rotate(-90 125.5 105.8)">13</text>
<text x="128" y="105.8" transform="rotate(-90 128 105.8)">14</text>
<text x="130.6" y="105.8" transform="rotate(-90 130.6 105.8)">15</text>
<text x="133.1" y="105.8" transform="rotate(-90 133.1 105.8)">16</text>
<text x="151.9" y="102.9" transform="rotate(-90 151.9 102.9)">10V_REF_P</text>
<text x="167.4" y="104" transform="rotate(-90 167.4 104)">3</text>
<text x="169.9" y="104" transform="rotate(-90 169.9 104)">2</text>
<text x="172.5" y="104" transform="rotate(-90 172.5 104)">1</text>
<text x="216" y="103.9">3</text>
<text x="223" y="103.1">2</text>
<text x="230.6" y="105.7">3</text>
<text x="108.7" y="113.9" transform="rotate(-90 108.7 113.9)">OUT1_P</text>
<text x="121.4" y="113.9" transform="rotate(-90 121.4 113.9)">OUT2_P</text>
<text x="126.5" y="113.9" transform="rotate(-90 126.5 113.9)">OUT3_P</text>
<text x="158.2" y="111.5">T</text>
<text x="176.3" y="112.9" transform="rotate(-90 176.3 112.9)">3</text>
<text x="183.2" y="109.9">INV1_P</text>
<text x="25.3" y="116.3">INV3</text>
<text x="53.1" y="119.2" transform="rotate(-90 53.1 119.2)">4</text>
<text x="55.6" y="119.9" transform="rotate(-90 55.6 119.9)">1</text>
<text x="98.5" y="116.8" transform="rotate(-90 98.5 116.8)">10V_REF_P</text>
<text x="101.1" y="118" transform="rotate(-90 101.1 118)">NONINV1_P</text>
<text x="103.6" y="114" transform="rotate(-90 103.6 114)">INV1_P</text>
<text x="106.1" y="115" transform="rotate(-90 106.1 115)">SUM1_P</text>
<text x="111.2" y="118" transform="rotate(-90 111.2 118)">NONINV2_P</text>
<text x="113.8" y="114" transform="rotate(-90 113.8 114)">INV2_P</text>
<text x="116.3" y="116.8" transform="rotate(-90 116.3 116.8)">OUTSUM_P</text>
<text x="118.8" y="115" transform="rotate(-90 118.8 115)">SUM2_P</text>
<text x="123.9" y="115" transform="rotate(-90 123.9 115)">SUM3_P</text>
<text x="129" y="118.2" transform="rotate(-90 129 118.2)">OUT~{SUM}_P</text>
<text x="131.5" y="118" transform="rotate(-90 131.5 118)">NONINV3_P</text>
<text x="134.1" y="114" transform="rotate(-90 134.1 114)">INV3_P</text>
<text x="158.2" y="114">S</text>
<text x="176.3" y="119.2" transform="rotate(-90 176.3 119.2)">1</text>
<text x="179.2" y="115.3">2</text>
<text x="183.2" y="116.3">NONINV1_P</text>
<text x="198.9" y="118.8">OUT1_P</text>
<text x="199.6" y="116.3">SUM1_P</text>
<text x="209.6" y="115.3">TN</text>
<text x="210.3" y="117.9">T</text>
<text x="232.7" y="116.3">OUTSUM_P</text>
<text x="247.1" y="117.9">S</text>
<text x="247.1" y="115.3">T</text>
<text x="49" y="121.7">2</text>
<text x="58.2" y="120.5" transform="rotate(-90 58.2 120.5)">5</text>
<text x="61.7" y="124.2">6</text>
<text x="80.3" y="125.2">OUT3</text>
<text x="210.2" y="120.4">S</text>
<text x="21.3" y="127.7">NONINV3</text>
<text x="49" y="126.7">3</text>
<text x="53.1" y="130.7" transform="rotate(-90 53.1 130.7)">7</text>
<text x="158.2" y="131.8">T</text>
<text x="231.4" y="131.5">OUT~{SUM}_P</text>
<text x="247.1" y="130.6">T</text>
<text x="10.3" y="135.6">C</text>
<text x="158.2" y="134.4">S</text>
<text x="176.3" y="135.7" transform="rotate(-90 176.3 135.7)">3</text>
<text x="183.2" y="132.8">INV2_P</text>
<text x="198.9" y="136.6">OUT2_P</text>
<text x="199.6" y="134.1">SUM2_P</text>
<text x="209.6" y="133.1">TN</text>
<text x="210.3" y="135.6">T</text>
<text x="247.1" y="133.1">S</text>
<text x="267.7" y="135.6">C</text>
<text x="176.3" y="142.1" transform="rotate(-90 176.3 142.1)">1</text>
<text x="179.2" y="138.2">2</text>
<text x="183.2" y="139.2">NONINV2_P</text>
<text x="210.2" y="138.2">S</text>
<text x="158.2" y="154.7">S</text>
<text x="158.2" y="152.1">T</text>
<text x="183.2" y="153.1">INV3_P</text>
<text x="198.9" y="154.4">OUT3_P</text>
<text x="199.6" y="151.9">SUM3_P</text>
<text x="209.6" y="150.9">TN</text>
<text x="210.2" y="156">S</text>
<text x="210.3" y="153.4">T</text>
<text x="176.3" y="156.1" transform="rotate(-90 176.3 156.1)">3</text>
<text x="179.2" y="158.5">2</text>
<text x="183.2" y="159.5">NONINV3_P</text>
<text x="37" y="164.6">SUM1</text>
<text x="64.3" y="163.6">2</text>
<text x="77" y="166.1">1</text>
<text x="96.8" y="166.1">13</text>
<text x="176.3" y="162.4" transform="rotate(-90 176.3 162.4)">1</text>
<text x="37" y="169.6">SUM2</text>
<text x="64.3" y="168.7">3</text>
<text x="96.8" y="171.2">12</text>
<text x="109.5" y="168.7">14</text>
<text x="128.6" y="169.6">OUTSUM</text>
<text x="37" y="174.7">SUM3</text>
<text x="10.3" y="185.7">D</text>
<text x="267.7" y="185.7">D</text>
<text x="128.6" y="188.7">OUT~{SUM}</text>
<text x="35" y="205.6">1</text>
<text x="85" y="205.6">2</text>
<text x="135" y="205.6">3</text>
<text x="185" y="205.6">4</text>
<text x="235" y="205.6">5</text>
</g>
<g font-size="1.8" fill="#008484">
<text x="229.4" y="22.9">+12V</text>
<text x="54.3" y="29.7">R13</text>
<text x="202.6" y="29.2">1N5817</text>
<text x="204.6" y="26.9">D1</text>
<text x="218" y="28">+12V</text>
<text x="38.2" y="34.7">R7</text>
<text x="53.9" y="32">100k</text>
<text x="171.2" y="32.4">+12V</text>
<text x="171.2" y="34.9">GND</text>
<text x="177.7" y="32.4">+12V</text>
<text x="177.9" y="34.9">GND</text>
<text x="233.1" y="34.8">1k</text>
<text x="233.2" y="32.5">R24</text>
<text x="37.4" y="37.1">100k</text>
<text x="53.3" y="41.9">TL074</text>
<text x="54.1" y="39.6">U1B</text>
<text x="157.9" y="37.6">GND</text>
<text x="171.2" y="40">GND</text>
<text x="171.2" y="37.5">GND</text>
<text x="177.9" y="40">GND</text>
<text x="177.9" y="37.5">GND</text>
<text x="191.3" y="37.6">GND</text>
<text x="202.6" y="39.4">1N5817</text>
<text x="204.6" y="37.1">D2</text>
<text x="208.4" y="36.8">PWR_FLAG</text>
<text x="218.2" y="38.2">-12V</text>
<text x="35" y="45.2">R1</text>
<text x="35.1" y="47.5">47k</text>
<text x="70.8" y="43.6">R16</text>
<text x="71.4" y="45.9">1k</text>
<text x="107.9" y="47">Conn_01x16</text>
<text x="112.1" y="44.7">J1</text>
<text x="171.2" y="42.5">-12V</text>
<text x="178.1" y="42.5">-12V</text>
<text x="208.4" y="46.9">PWR_FLAG</text>
<text x="233.6" y="42.6">U3</text>
<text x="234.8" y="45">LM4040DIZ-10.0</text>
<text x="50.9" y="51.4">+</text>
<text x="35" y="55.3">R2</text>
<text x="35.1" y="57.7">47k</text>
<text x="164.7" y="55.9">+12V</text>
<text x="181.2" y="55.9">+12V</text>
<text x="206.6" y="55.9">+12V</text>
<text x="229.3" y="54.6">GND</text>
<text x="249.2" y="59.6">GND</text>
<text x="249.3" y="57.3">TP1</text>
<text x="169.6" y="63">C1</text>
<text x="169.7" y="65.3">10uF</text>
<text x="186" y="63">C3</text>
<text x="186.3" y="65.3">100nF</text>
<text x="198.8" y="65.8" transform="rotate(-90 198.8 65.8)">V+</text>
<text x="211.4" y="63">C5</text>
<text x="211.7" y="65.3">100nF</text>
<text x="243.9" y="61.8" transform="rotate(-90 243.9 61.8)">GND</text>
<text x="249.3" y="64.9">TP2</text>
<text x="31.2" y="67.3">GND</text>
<text x="53.9" y="70.1">100k</text>
<text x="54.3" y="67.8">R14</text>
<text x="93.4" y="68.5">GND</text>
<text x="169.6" y="70.6">C2</text>
<text x="186" y="70.6">C4</text>
<text x="190.5" y="66.8">TL074</text>
<text x="192.3" y="69.1">U1E</text>
<text x="211.4" y="70.6">C6</text>
<text x="243.9" y="69" transform="rotate(-90 243.9 69)">+12V</text>
<text x="249.7" y="67.3">+12V</text>
<text x="37.4" y="75.2">100k</text>
<text x="38.2" y="72.8">R8</text>
<text x="54.1" y="77.7">U1C</text>
<text x="156.9" y="72.3">GND</text>
<text x="169.7" y="72.9">10uF</text>
<text x="174.7" y="72.3">GND</text>
<text x="186.3" y="72.9">100nF</text>
<text x="200.1" y="72.3">GND</text>
<text x="211.7" y="72.9">100nF</text>
<text x="243.9" y="76.4" transform="rotate(-90 243.9 76.4)">-12V</text>
<text x="249.3" y="72.6">TP3</text>
<text x="249.9" y="74.9">-12V</text>
<text x="35" y="83.3">R3</text>
<text x="53.3" y="80">TL074</text>
<text x="70.8" y="81.7">R17</text>
<text x="164.1" y="80">-12V</text>
<text x="180.6" y="80">-12V</text>
<text x="206" y="80">-12V</text>
<text x="35.1" y="85.6">47k</text>
<text x="50.9" y="89.5">+</text>
<text x="71.4" y="84">1k</text>
<text x="258.6" y="89.9">B2</text>
<text x="35" y="93.4">R4</text>
<text x="35.1" y="95.8">47k</text>
<text x="214.5" y="94.2">J8</text>
<text x="225.4" y="95">SW1</text>
<text x="258.7" y="92.7">Board</text>
<text x="107.9" y="99">Conn_01x16</text>
<text x="112.1" y="96.7">J2</text>
<text x="176.9" y="99.7">J6</text>
<text x="205.4" y="96.5">3_pin_Molex_connector</text>
<text x="223.1" y="97.3">SW_SPDT</text>
<text x="249.2" y="100.3">GND</text>
<text x="249.3" y="98">TP4</text>
<text x="31.2" y="105.4">GND</text>
<text x="54.3" y="105.9">R15</text>
<text x="176.1" y="102.2">3_pin_Molex_header</text>
<text x="243.9" y="102.9" transform="rotate(-90 243.9 102.9)">GND1</text>
<text x="37.4" y="113.3">100k</text>
<text x="38.2" y="110.9">R9</text>
<text x="51.9" y="113.1">-12V</text>
<text x="53.9" y="108.2">100k</text>
<text x="148.2" y="112">J3</text>
<text x="60" y="118.7">TL071</text>
<text x="61.2" y="116.2">U2</text>
<text x="70.8" y="119.8">R18</text>
<text x="140.1" y="114.3">AudioJack2</text>
<text x="169.1" y="117.3">B100k</text>
<text x="171.2" y="115">RV1</text>
<text x="219.4" y="117">J9</text>
<text x="219.7" y="119.4">AudioJack2_SwitchT</text>
<text x="256.3" y="115.8">J12</text>
<text x="256.4" y="118.1">AudioJack2</text>
<text x="35" y="121.4">R5</text>
<text x="35.1" y="123.7">47k</text>
<text x="71.4" y="122.1">1k</text>
<text x="98.3" y="121.3">PWR_FLAG</text>
<text x="160.2" y="121.9">GND1</text>
<text x="241.5" y="125.7">GND1</text>
<text x="35" y="131.5">R6</text>
<text x="50.9" y="127.6">+</text>
<text x="54" y="128.1" transform="rotate(-90 54 128.1)">V+</text>
<text x="92.9" y="128.2">GND1</text>
<text x="174.2" y="126.9">GND1</text>
<text x="204.7" y="128.2">GND1</text>
<text x="256.3" y="131">J13</text>
<text x="35.1" y="133.9">47k</text>
<text x="50.9" y="137.1">+12V</text>
<text x="140.1" y="134.6">AudioJack2</text>
<text x="148.2" y="132.3">J4</text>
<text x="171.2" y="137.9">RV2</text>
<text x="219.5" y="134.8">J10</text>
<text x="219.7" y="137.1">AudioJack2_SwitchT</text>
<text x="256.4" y="133.3">AudioJack2</text>
<text x="31.2" y="143.5">GND</text>
<text x="160.2" y="142.2">GND1</text>
<text x="169.1" y="140.2">B100k</text>
<text x="241.5" y="140.9">GND1</text>
<text x="70.8" y="149">R19</text>
<text x="174.2" y="149.8">GND1</text>
<text x="204.7" y="146">GND1</text>
<text x="256" y="146.8">GRAF2</text>
<text x="256.3" y="149.1">Graphic</text>
<text x="70.9" y="151.4">10k</text>
<text x="103.8" y="151.6">R21</text>
<text x="103.9" y="153.9">10k</text>
<text x="140.1" y="154.9">AudioJack2</text>
<text x="148.2" y="152.6">J5</text>
<text x="219.5" y="152.6">J11</text>
<text x="219.7" y="154.9">AudioJack2_SwitchT</text>
<text x="247.9" y="153.1">H3</text>
<text x="248.2" y="155.4">MountingHole</text>
<text x="45.4" y="161.9">R10</text>
<text x="50.3" y="161.9">9.1k</text>
<text x="68.6" y="160">TL074</text>
<text x="69.4" y="157.7">U1A</text>
<text x="86" y="161.7">R20</text>
<text x="102.4" y="160.2">U1D</text>
<text x="169.1" y="160.5">B100k</text>
<text x="171.2" y="158.2">RV3</text>
<text x="247.9" y="158.2">H4</text>
<text x="248.2" y="160.5">MountingHole</text>
<text x="45.4" y="167">R11</text>
<text x="50.3" y="167">9.1k</text>
<text x="86.2" y="164.1">10k</text>
<text x="101.6" y="162.5">TL074</text>
<text x="120.3" y="164.3">R22</text>
<text x="120.9" y="166.6">1k</text>
<text x="160.2" y="162.5">GND1</text>
<text x="204.7" y="163.8">GND1</text>
<text x="45.4" y="172.1">R12</text>
<text x="50.3" y="172.1">9.1k</text>
<text x="66.2" y="169.5">+</text>
<text x="99.2" y="172.1">+</text>
<text x="174.2" y="170.1">GND1</text>
<text x="59.1" y="176.5">GND</text>
<text x="92.1" y="179">GND</text>
<text x="120.3" y="183.3">R23</text>
<text x="120.9" y="185.6">1k</text>
<text x="31.2" y="196.3">GRAF1</text>
<text x="48.5" y="196.3">H1</text>
<text x="67.5" y="196.3">H2</text>
<text x="97.3" y="197.8">B1</text>
<text x="31.5" y="198.6">Graphic</text>
<text x="48.8" y="198.6">MountingHole</text>
<text x="67.9" y="198.6">MountingHole</text>
<text x="97.4" y="200.6">Board</text>
</g>
<g font-size="1.8">
<text x="190.5" y="31.5">+12_IN</text>
<text x="190.5" y="41.6">-12_IN</text>
</g>
<g font-size="1.8" fill="#0000c2">
<text x="209.5" y="60.7">(Near TL071)</text>
<text x="153.7" y="93.4">Manual switch is used instead of tip switch</text>
<text x="153.7" y="95.5">to keep +10 V from being sent to sum</text>
<text x="153.7" y="97.5">unless it's really wanted.</text>
</g>
<g font-size="1.1" fill="#840000">
<text x="179.5" y="118.2">CW</text>
<text x="179.5" y="141.1">CW</text>
<text x="179.5" y="161.4">CW</text>
</g>
<g font-size=".7" fill="#008484">
<text x="56.1" y="123.9" transform="rotate(-90 56.1 123.9)">NULL</text>
<text x="58.7" y="125.2" transform="rotate(-90 58.7 125.2)">NULL</text>
</g>
</svg>
